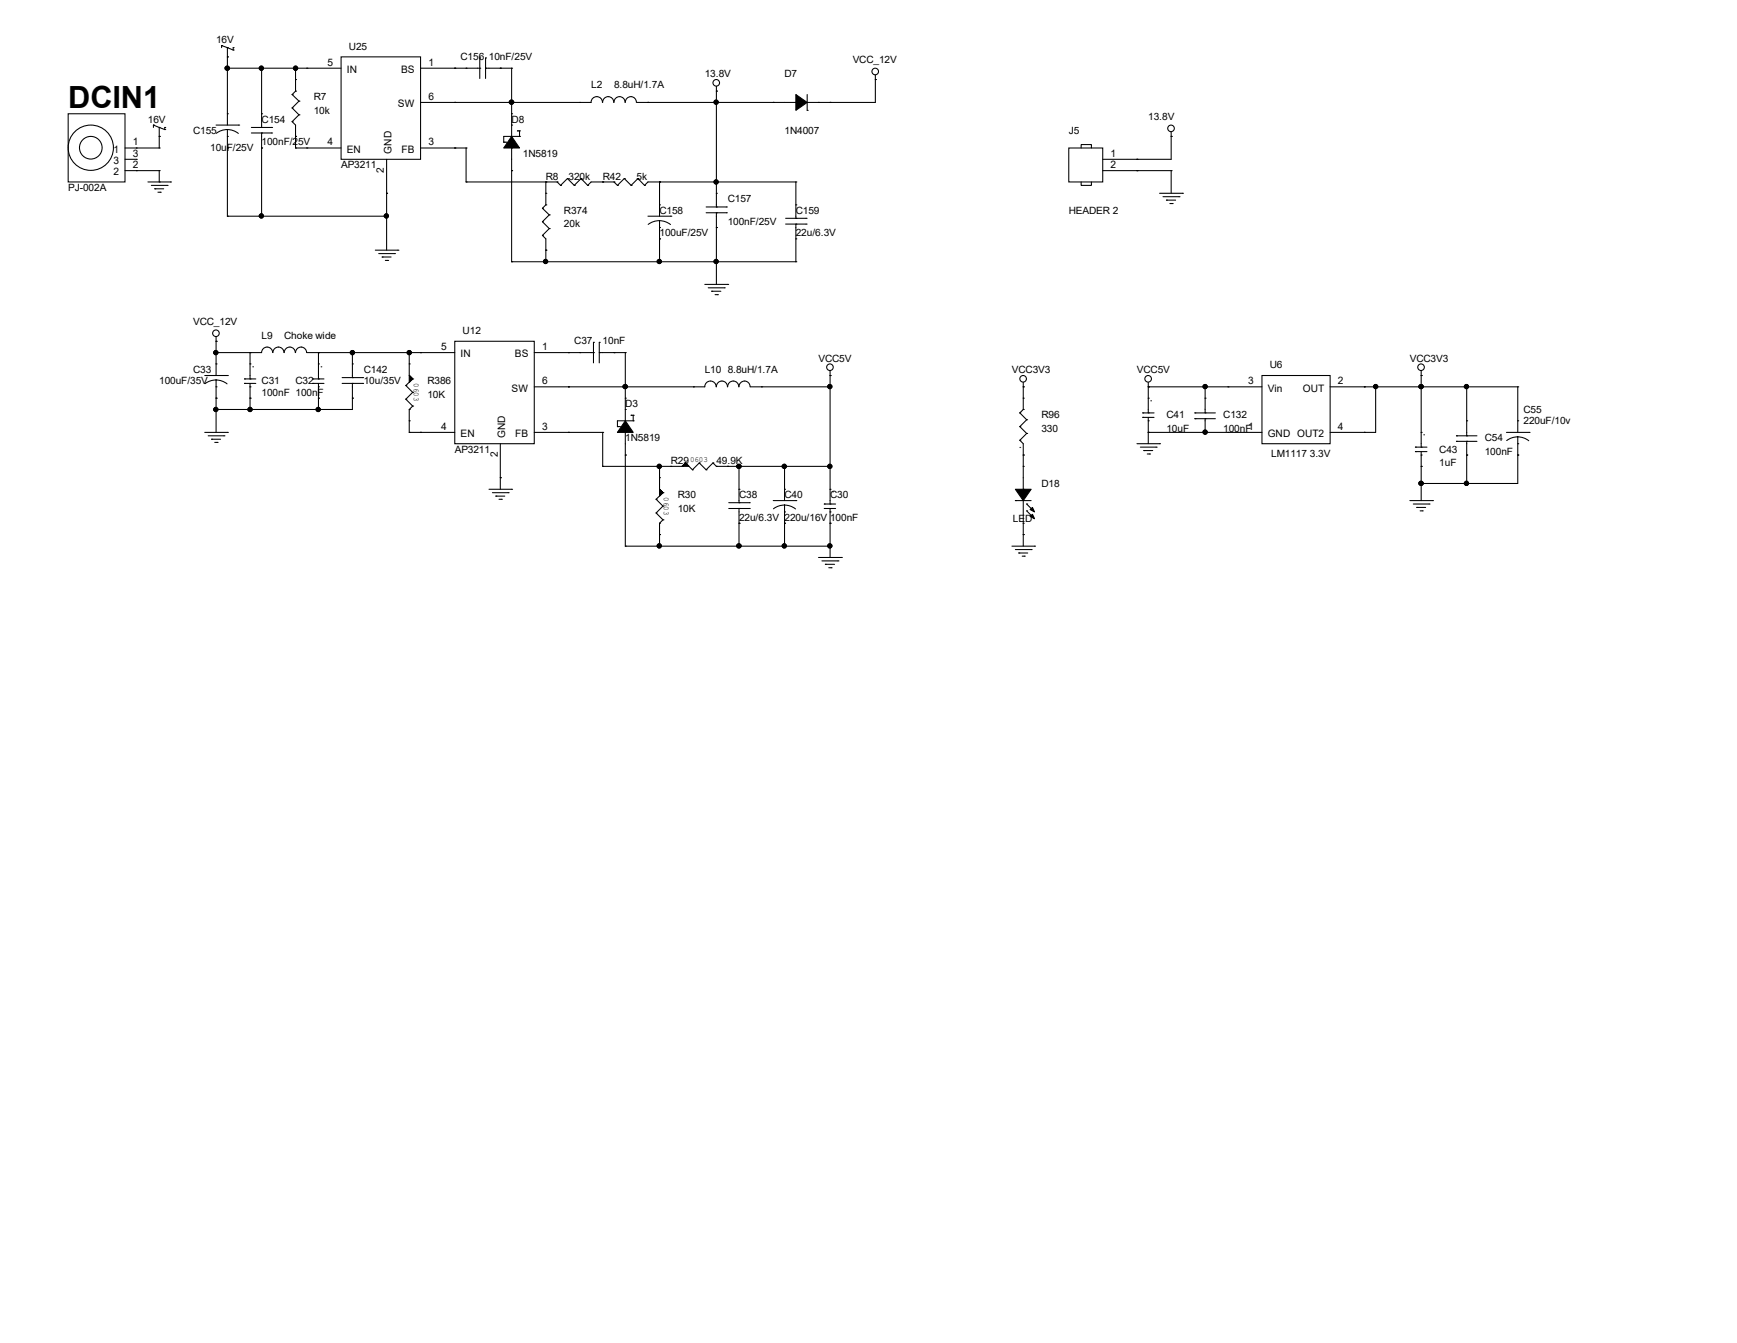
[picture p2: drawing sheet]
<svg xmlns="http://www.w3.org/2000/svg" width="279mm" height="216mm" viewBox="0 0 279 216" stroke-linecap="round" stroke-linejoin="round" font-family="sans-serif">
<g fill="none" stroke="#000" stroke-width=".17">
<path d="M11 18.3h9.1v11h-9.1zM35.6 7.3h.1M35.6 7.3v.4M35.6 7.3l1 .4M36.6 11h.1M36.6 9.1h.1M36.6 7.7h.1M36.6 18.3h.1M36.6 11h18.3M36.6 7.7v12.4M36.6 7.7l.9 .3M37.5 8h.1"/>
<path d="M37.5 7.7h.1M37.5 7.7v.3M42.1 11h.1M42.1 18.3h.1M42.1 11v9.5M47 19.6h.1M47 17.4h.1M47 15.2h.1M47 19.6l.5 .5v3.7M47 17.4l1.1 1.1M47 15.2l1.1 1.1M47.5 11h.1"/>
<path d="M47.5 14.6h.1M47.5 12.8h.1M47.5 11v3.6M47.5 14.6l-.5 .6M48.1 18.5h.1M48.1 16.3h.1M48.1 18.5l-1.1 1.1M48.1 16.3l-1.1 1.1M49.4 11h.1M54.9 9.1h12.7v16.5h-12.7zM67.6 11h9.6M73.2 16.5h.1"/>
<path d="M73.2 11h.1M75 11h.1M77.2 11h.1M77.2 9.3h.1M77.2 9.3v3.3M78.1 9.3h.1M78.1 11h.1M78.1 11h4.2M78.1 9.3v3.3M80.5 11h.1M82.3 16.5h.1M82.3 11h.1"/>
<path d="M82.3 18.3h.1M82.3 11v10.9M93.3 16.5h.1M96.9 16.5a.91 .91 0 0 0-.9-1 .91 .91 0 0 0-.9 1h-27.5M98.7 16.5a.89 .89 0 0 0-.9-1 .89 .89 0 0 0-.9 1M100.5 16.5a.89 .89 0 0 0-.8-1 .89 .89 0 0 0-.9 1M102.4 16.5a.89 .89 0 0 0-.9-1 .89 .89 0 0 0-.9 1M102.4 16.5h25.6M104.2 16.5h.1M115.2 16.5h.1M115.2 14.6h.1M115.2 13.9v19.4"/>
<path d="M124.4 16.5h.1M128 16.5h.1M129.8 17.7h.1M129.8 15.2v2.5M131.7 16.5h.1M133.5 16.5h.1M140.8 12.8h.1M140.8 12.1v4.4h-11M20.1 23.8h5.5M20.1 27.4h5.5M20.1 25.6h1.8M21.9 27.4h.1"/>
<path d="M21.9 25.6h.1M21.9 23.8h.1M23.8 29.3h3.6M24.3 29.8h2.6M24.7 20.1h.1M24.7 20.1v.4M24.7 20.1l.9 .4M24.9 30.4h.1M24.9 30.4h1.4M25.4 30.9h.4M25.6 27.4h.1M25.6 29.3h.1"/>
<path d="M25.6 23.8h.1M25.6 21.9h.1M25.6 20.5h.1M25.6 20.5v3.3M25.6 27.4v1.9M25.6 20.5l.9 .3M25.8 30.9h.1M26.5 20.8h.1M26.5 20.5h.1M26.5 20.5v.3M26.9 29.8h.1M27.4 29.3h.1"/>
<path d="M34.8 20.1h3.6M36.6 34.8h.1M36.6 23.8h.1M36.6 21.9h.1M36.6 20.8l1.1 .3 .6 .3M36.6 20.8l-.8 .1-1 .5M36.6 34.8h25.6M36.6 20.8v14M38.4 20.1h.1M40.4 21.4h3.3M40.4 20.5h3.3M42.1 23.8h.1"/>
<path d="M42.1 34.8h.1M42.1 20.5h.1M42.1 21.4h.1M42.1 21.4v13.4M43.7 21.4h.1M43.7 20.5h.1M47.5 21.9h.1M47.5 23.8h.1M47.5 23.8h7.4M49.4 23.8h.1M62.2 34.8h.1M62.2 31.1h.1"/>
<path d="M62.2 25.6v14.6M67.6 23.8h7.4M73.2 23.8h.1M75 29.3h.1M75 23.8h.1M75 29.3h14.6M75 23.8v5.5M81 22.9h.1M81 22.9h.4M81.4 22.9h.1M82.3 27.4h.1M82.3 23.8h.1"/>
<path d="M82.3 20.1h.1M82.3 23.8v18.3M83.2 21h.1M83.2 21h.4M83.6 21.9h.1M83.6 21h.1M83.6 21.9h-2.6v1M83.6 21v.9M87.2 37.8h.1M87.2 35.6h.1M87.2 33.5h.1M87.2 37.8l.6 .6v3.7"/>
<path d="M87.2 35.6l1.1 1.1M87.2 33.5l1.1 1M87.8 29.3h.1M87.8 32.9h.1M87.8 31.1h.1M87.8 29.3v3.6M87.8 32.9l-.6 .6M88.3 36.7h.1M88.3 34.5h.1M88.3 36.7l-1.1 1.1M88.3 34.5l-1.1 1.1M89.6 29.3h.1"/>
<path d="M89.6 29.3l.6 .5M90.2 29.8h.1M91.3 28.7h.1M91.3 28.7l1.1 1.1M91.3 28.7l-1.1 1.1M92.4 29.8h.1M93.5 28.7h.1M93.5 28.7l1 1.1M93.5 28.7l-1.1 1.1M94.5 29.8h.1M96.9 29.3h.1M98.8 29.3h.1"/>
<path d="M98.8 29.3h-3.7l-.6 .5M98.8 29.3l.5 .5M99.3 29.8h.1M100.4 28.7h.1M100.4 28.7l1.1 1.1M100.4 28.7l-1.1 1.1M101.5 29.8h.1M102.6 28.7h.1M102.6 28.7l1.1 1.1M102.6 28.7l-1.1 1.1M103.7 29.8h.1M104.2 34.8h3.7"/>
<path d="M106.1 29.3h.1M106.1 38.4h.1M106.1 36.6h.1M106.1 35.5l1.1 .2 .7 .4M106.1 35.5l-.8 .1-1 .5M106.1 32.9h.1M106.1 29.3v5.5M106.1 35.5v6.6M107.9 34.8h.1M113.6 34.2h3.2M113.6 33.3h3.2M115.2 36.6h.1"/>
<path d="M115.2 29.3h.1M115.2 33.3h.1M115.2 34.2h.1M115.2 31.1h.1M115.2 34.2v11.5M116.8 34.2h.1M116.8 33.3h.1M126.4 36h3.3M126.4 35.1h3.3M128 29.3h.1M128 35.1h.1M128 36h.1"/>
<path d="M128 32.9h.1M128 38.4h.1M128 29.3h-23.8l-.5 .5M128 29.3v5.8M128 36v6.1M129.7 36h.1M129.7 35.1h.1M171.9 23.8h5.5v5.5h-5.5zM173.9 23.8v-.6h1.7v.6M173.9 29.3v.5h1.7v-.5M177.4 27.4h11M182.9 27.4h.1"/>
<path d="M182.9 25.6h.1M186.5 31.1h3.7M187.1 31.6h2.6M187.6 32.2h.1M187.6 32.2h1.5M188.2 32.7h.4M188.4 21.9h.1M188.4 27.4h.1M188.4 21.2v4.4h-11M188.4 27.4v3.7M188.6 32.7h.1M189.7 31.6h.1"/>
<path d="M190.2 31.1h.1M34.8 56.7h.1M34.8 54.9h.1M34.8 56.7h7.3a.89 .89 0 0 1 .9-.9 .89 .89 0 0 1 .9 .9M34.8 58.5h.1M34.8 54.1v6.3M40.2 56.7h.1M40.2 58.5h.1M40.2 56.7v4.2M43.9 56.7a.89 .89 0 0 1 .9-.9 .89 .89 0 0 1 .9 .9M45.7 56.7a.89 .89 0 0 1 .9-.9 .89 .89 0 0 1 .9 .9M47.5 56.7a.89 .89 0 0 1 .9-.9 .89 .89 0 0 1 .9 .9"/>
<path d="M49.4 56.7h23.8M51.2 56.7h.1M51.2 58.5h.1M51.2 56.7v4.2M56.7 56.7h.1M56.7 58.5h.1M56.7 56.7v4M60.4 40.2h3.6M60.9 40.8h2.6M61.5 41.3h.1M61.5 41.3h1.4M62 41.9h.4"/>
<path d="M62.4 41.9h.1M63.5 40.8h.1M64 40.2h.1M65.8 56.7h.1M65.8 58.5h.1M65.8 56.7v3.7l.6 .5M67.6 56.7h.1M73.2 54.9h12.7v16.4h-12.7zM82.3 42.1h.1M82.3 42.1h45.7M85.9 56.7h9.6M87.8 42.1h.1"/>
<path d="M87.8 40.2h.1M91.4 56.7h.1M93.3 56.7h.1M95.5 56.7h.1M95.5 55h.1M95.5 55v3.3M96.4 55h.1M96.4 56.7h.1M96.4 56.7h4.2M96.4 55v3.3M98.8 56.7h.1M100.6 56.7h.1"/>
<path d="M100.6 56.7v10.9M106.1 42.1h.1M113.4 45.7h3.7M113.9 46.3h2.6M114.5 46.8h.1M114.5 46.8h1.5M115 47.4h.4M115.2 42.1h.1M115.4 47.4h.1M116.5 46.3h.1M117.1 45.7h.1M128 42.1h.1"/>
<path d="M133.5 59.6v21.4M228.6 59.6v12.3M32.9 69.5h3.7M32.9 60.4h3.7M33.5 70.1h2.5M34 70.6h.1M34 70.6h1.5M34.5 71.1h.4M34.8 64h.1M34.8 65.8h.1M34.8 62.2h.1M34.8 61.1l.7 .1 1 .5"/>
<path d="M34.8 61.1l-.8 .1-1 .5M34.8 61.1v8.4M34.9 71.1h.1M36 70.1h.1M36.6 69.5h.1M36.6 60.4h.1M39.3 60.9h.1M39.3 61.6h.1M39.3 61.6h1.8M39.3 60.9h1.8M40.2 64h.1M40.2 65.8h.1"/>
<path d="M40.2 62.2h.1M40.2 60.9h.1M40.2 61.6v4.2M50.3 60.9h.1M50.3 61.6h.1M50.3 61.6h1.8M50.3 60.9h1.8M51.2 65.8h.1M51.2 64h.1M51.2 62.2h.1M51.2 60.9h.1M51.2 61.6v4.2"/>
<path d="M55 61.6h3.3M55 60.7h3.3M56.7 64h.1M56.7 60.7h.1M56.7 61.6h.1M56.7 61.6v4.2h-21.9M58.3 61.6h.1M58.3 60.7h.1M65.3 62h.1M65.3 64.2h.1M65.3 62l1.1 1.1M65.3 64.2l1.1 1.1"/>
<path d="M65.8 69.5h.1M65.8 65.8h.1M65.8 67.6h.1M65.8 69.5h7.4M65.8 65.8v3.7M66.4 63.1h.1M66.4 65.3h.1M66.4 60.9h.1M66.4 60.9l-1.1 1.1M66.4 63.1l-1.1 1.1M66.4 65.3l-.6 .5M67.6 69.5h.1"/>
<path d="M78.7 78.7h3.6M79.2 79.2h2.5M79.8 79.8h.1M79.8 79.8h1.4M80.5 76.8h.1M80.5 71.3v7.4M81.7 79.2h.1M82.3 78.7h.1M85.9 69.5h11M91.4 62.2h.1M91.4 69.5h.1M96.9 69.5h.1"/>
<path d="M96.9 75h.1M96.9 69.5v5.5M99.3 68.6h.1M99.3 68.6h.4M99.7 68.6h.1M100.6 62.2h.1M100.6 73.2h.1M100.6 69.5h.1M100.6 65.8h.1M100.6 64h.1M100.6 69.5v18.3M101.5 66.8h.1"/>
<path d="M101.5 66.8h.4M101.9 67.6h.1M101.9 66.8h.1M101.9 67.6h-2.6v1M101.9 66.8v.8M106.1 75h.1M106.1 76.8h.1M106.1 75v3.7l.5 .5M106.6 79.2h.1M106.6 79.2l-1.1 1.1M107.9 75h.1M110.3 74.4h.1"/>
<path d="M110.3 74.4l-.6 .6h-12.8M110.3 74.4l1.1 1.1M111.4 75.5h.1M111.5 62.2h.1M112.5 74.4h.1M112.5 74.4l-1.1 1.1M112.5 74.4l1.1 1.1M113.6 75.5h.1M114.7 74.4h.1M114.7 74.4l-1.1 1.1M114.7 74.4l.5 .6M115.2 62.2a.91 .91 0 0 0-.9-.9 .91 .91 0 0 0-.9 .9h-27.5"/>
<path d="M115.2 75h.1M115.2 75h18.3M117 62.2a.89 .89 0 0 0-.9-.9 .89 .89 0 0 0-.9 .9M117.1 75h.1M118.8 62.2a.89 .89 0 0 0-.9-.9 .89 .89 0 0 0-.8 .9M118.9 75h.1M118.9 78.7h.1M118.9 75v5.8M120.6 62.2a.89 .89 0 0 0-.8-.9 .89 .89 0 0 0-.9 .9M120.7 62.2h12.8M122.5 62.2h.1M126.2 75h.1"/>
<path d="M126.2 78.7h.1M126.2 75v5.5M133.5 62.2h.1M133.5 60.4h.1M133.5 75h.1M133.5 78.7h.1M164 70.8h.1M164 68.6h.1M164 66.4h.1M164 70.8l.6 .5v7.4M164 68.6l1.1 1.1M164 66.4l1.1 1.1"/>
<path d="M164.6 62.2h.1M164.6 73.2h.1M164.6 78.7h.1M164.6 75h.1M164.6 65.8h.1M164.6 64h.1M164.6 61.5v4.3M164.6 65.8l-.6 .6M165.1 69.7h.1M165.1 67.5h.1M165.1 69.7l-1.1 1.1M165.1 67.5l-1.1 1.1"/>
<path d="M182.9 71.3h3.6M183.4 71.9h2.6M183.8 66.4h.1M183.8 67.1h.1M183.8 66.4h1.8M183.8 67.1h1.8M184 72.4h.1M184 72.4h1.4M184.5 73h.4M184.7 69.5h.1M184.7 62.2h.1M184.7 67.6h.1"/>
<path d="M184.7 66.4h.1M184.7 64h.1M184.7 62.2h18.3M184.7 69.5h18.3M184.7 61.5v4.9M184.7 67.1v4.2M184.9 73h.1M186 71.9h.1M186.5 71.3h.1M192.2 66.4h.1M192.2 67.3h.1M192.2 66.4h3.3"/>
<path d="M192.2 67.3h3.3M193.8 69.5h.1M193.8 62.2h.1M193.8 67.3h.1M193.8 66.4h.1M193.8 64h.1M193.8 62.2v4.2M193.8 67.3v2.2M197.5 62.2h.1M197.5 69.5h.1M203 60.4h11v10.9h-11zM214 62.2h30.1"/>
<path d="M219.5 69.5h.1M219.5 62.2h.1M221.3 62.2h.1M221.3 62.2v7.3h-7.3M227.7 71.9h.1M227.7 72.6h.1M227.7 71.9h1.8M227.7 72.6h1.8M228.6 77.7h.1M228.6 62.2h.1M228.6 75h.1M228.6 60.4h.1"/>
<path d="M228.6 73.2h.1M228.6 71.9h.1M228.6 69.5h.1M228.6 72.6v7.9M234.3 70.1h.1M234.3 71h.1M234.3 70.1h3.3M234.3 71h3.3M235.9 73.2h.1M235.9 62.2h.1M235.9 77.7h.1M235.9 71h.1"/>
<path d="M235.9 70.1h.1M235.9 67.6h.1M235.9 62.2v7.9M235.9 71v6.7M242.3 69.5h3.7M244.1 62.2h.1M244.1 73.2h.1M244.1 71.3h.1M244.1 70.2l.8 .1 1 .6M244.1 70.2l-.7 .1-1 .5M244.1 67.6h.1M244.1 70.2v7.5h-15.5"/>
<path d="M244.1 62.2v7.3M246 69.5h.1M80.3 80.3h.3M80.6 80.3h.1M100.6 87.8h.1M100.6 87.8h32.9M105.5 80.3h.1M105.5 82.5h.1M105.5 80.3l1.1 1.1M105.5 82.5l1.1 1.1M106.1 87.8h.1M106.1 85.9h.1"/>
<path d="M106.1 84.1h.1M106.1 84.1v3.7M106.6 81.4h.1M106.6 83.6h.1M106.6 81.4l-1.1 1.1M106.6 83.6l-.5 .5M117.2 81.7h3.3M117.2 80.8h3.3M118.9 84.1h.1M118.9 87.8h.1M118.9 80.8h.1M118.9 81.7h.1"/>
<path d="M118.9 81.7v6.1M120.5 81.7h.1M120.5 80.8h.1M124.4 80.5h3.6M126.2 84.1h.1M126.2 87.8h.1M126.2 82.3h.1M126.2 81.2l.8 .1 1 .5M126.2 81.2l-.8 .1-1 .5M126.2 81.2v6.6M128 80.5h.1M131.7 89.6h3.6"/>
<path d="M132.2 90.2h2.6M132.6 81h.1M132.6 81.7h.1M132.6 81h1.8M132.6 81.7h1.8M132.8 90.7h.1M132.8 90.7h1.4M133.3 91.3h.4M133.5 87.8h.1M133.5 84.1h.1M133.5 82.3h.1M133.5 81h.1"/>
<path d="M133.5 81.7v7.9M133.7 91.3h.1M134.8 90.2h.1M135.3 89.6h.1M162.8 87.8h3.6M163.3 80.5h.1M163.3 88.3h2.6M163.3 80.5h2.6M163.9 88.9h.1M163.9 88.9h1.4M164.4 89.4h.4M164.6 85.9h.1"/>
<path d="M164.6 84.1h.1M164.6 80.5v7.3M164.8 89.4h.1M165.1 81h.1M165.1 82.1h.1M165.1 81l1.1 1.1M165.1 82.1l1.1 1.1M165.9 88.3h.1M166.4 87.8h.1M226.8 80.5h3.6M227.3 81h2.6M227.9 81.6h.1"/>
<path d="M227.9 81.6h1.4M228.4 82.1h.4M228.8 82.1h.1M229.9 81h.1M230.4 80.5h.1"/>
<circle cx="115.2" cy="13.3" r=".53"/>
<circle cx="140.8" cy="11.5" r=".53"/>
<circle cx="14.6" cy="23.7" r="3.6"/>
<circle cx="14.6" cy="23.7" r="1.82"/>
<circle cx="188.4" cy="20.6" r=".53"/>
<circle cx="34.7" cy="53.6" r=".53"/>
<circle cx="133.5" cy="59" r=".53"/>
<circle cx="228.6" cy="59" r=".53"/>
<circle cx="164.6" cy="60.9" r=".53"/>
<circle cx="184.7" cy="60.9" r=".53"/>
</g>
<g fill="#000" stroke="#000" stroke-width=".17">
<path d="M128 15.2l1.8 1.3-1.8 1.2z" fill-rule="evenodd"/>
<path d="M82.3 21.9l1.3 1.9h-2.6z" fill-rule="evenodd"/>
<path d="M65.8 60.4l.6 .5-.6 .6v-1.1l.6 .5z" fill-rule="evenodd"/>
<path d="M100.6 67.6l1.3 1.9h-2.6z" fill-rule="evenodd"/>
<path d="M106.1 78.7l.5 .5-.5 .6v-1.1l.5 .5z" fill-rule="evenodd"/>
<path d="M109.7 75l.6-.6 .5 .6h-1.1l.6-.6z" fill-rule="evenodd"/>
<path d="M163.3 78.7h2.6l-1.3 1.8z" fill-rule="evenodd"/>
<path d="M165.7 83l.4-.3 .3 .7z" fill-rule="evenodd"/>
<path d="M165.7 81.9l.4-.3 .3 .7z" fill-rule="evenodd"/>
<circle cx="36.6" cy="11" r=".35"/>
<circle cx="42" cy="11" r=".34"/>
<circle cx="47.5" cy="11" r=".34"/>
<circle cx="82.3" cy="16.4" r=".35"/>
<circle cx="115.2" cy="16.4" r=".34"/>
<circle cx="42" cy="34.7" r=".34"/>
<circle cx="62.1" cy="34.7" r=".34"/>
<circle cx="115.2" cy="29.3" r=".34"/>
<circle cx="34.7" cy="56.7" r=".34"/>
<circle cx="56.7" cy="56.7" r=".34"/>
<circle cx="65.8" cy="56.7" r=".34"/>
<circle cx="87.8" cy="42" r=".34"/>
<circle cx="106" cy="42" r=".34"/>
<circle cx="115.2" cy="42" r=".34"/>
<circle cx="34.7" cy="65.8" r=".34"/>
<circle cx="40.2" cy="65.8" r=".34"/>
<circle cx="51.2" cy="65.8" r=".34"/>
<circle cx="100.6" cy="62.1" r=".35"/>
<circle cx="106" cy="75" r=".34"/>
<circle cx="118.9" cy="75" r=".35"/>
<circle cx="126.2" cy="75" r=".34"/>
<circle cx="133.5" cy="62.1" r=".34"/>
<circle cx="133.5" cy="75" r=".34"/>
<circle cx="193.8" cy="62.1" r=".34"/>
<circle cx="193.8" cy="69.5" r=".34"/>
<circle cx="221.3" cy="62.1" r=".34"/>
<circle cx="228.6" cy="77.7" r=".35"/>
<circle cx="228.6" cy="62.1" r=".35"/>
<circle cx="235.9" cy="62.1" r=".34"/>
<circle cx="235.9" cy="77.7" r=".34"/>
<circle cx="106" cy="87.8" r=".34"/>
<circle cx="118.9" cy="87.8" r=".35"/>
<circle cx="126.2" cy="87.8" r=".34"/>
<circle cx="133.5" cy="87.8" r=".34"/>
</g>
<text font-size="4.9" x="11" y="17.4">DCIN1</text>
<g font-size="1.7">
<text x="52.7" y="10.5">5</text>
<text x="55.8" y="11.7">IN</text>
<text x="64.5" y="11.7">BS</text>
<text x="68.9" y="10.5">1</text>
<text x="64" y="17.2">SW</text>
<text x="68.9" y="16">6</text>
<text x="21.4" y="23.4">1</text>
<text x="52.7" y="23.4">4</text>
<text x="68.9" y="23.4">3</text>
<text x="18.2" y="28.2">2</text>
<text x="18.2" y="26.4">3</text>
<text x="18.2" y="24.6">1</text>
<text x="21.4" y="27">2</text>
<text x="21.4" y="25.2">3</text>
<text x="55.8" y="24.6">EN</text>
<text x="61.8" y="27.8" transform="rotate(-90 61.8 27.8)">2</text>
<text x="63" y="24.7" transform="rotate(-90 63 24.7)">GND</text>
<text x="64.6" y="24.6">FB</text>
<text x="178.6" y="25.2">1</text>
<text x="178.6" y="27">2</text>
<text x="70.9" y="56.3">5</text>
<text x="74.1" y="57.4">IN</text>
<text x="82.8" y="57.4">BS</text>
<text x="87.2" y="56.3">1</text>
<text x="82.3" y="63">SW</text>
<text x="87.2" y="61.8">6</text>
<text x="200.8" y="61.8">3</text>
<text x="203.9" y="63">Vin</text>
<text x="209.6" y="63">OUT</text>
<text x="215.2" y="61.8">2</text>
<text x="70.9" y="69.1">4</text>
<text x="74.1" y="70.3">EN</text>
<text x="81.2" y="70.4" transform="rotate(-90 81.2 70.4)">GND</text>
<text x="82.9" y="70.3">FB</text>
<text x="87.2" y="69.1">3</text>
<text x="203.9" y="70.3">GND OUT2</text>
<text x="215.2" y="69.1">4</text>
<text x="80.1" y="73.5" transform="rotate(-90 80.1 73.5)">2</text>
</g>
<g font-size="1.6">
<text x="34.8" y="6.9">16V</text>
<text x="56.1" y="8">U25</text>
<text x="74.1" y="9.7">C156 10nF/25V</text>
<text x="137.2" y="10.2">VCC_12V</text>
<text x="50.5" y="16.1">R7</text>
<text x="95.1" y="14.2">L2</text>
<text x="98.8" y="14.2">8.8uH/1.7A</text>
<text x="113.4" y="12.4">13.8V</text>
<text x="126.2" y="12.4">D7</text>
<text x="23.8" y="19.7">16V</text>
<text x="31.1" y="21.5">C155</text>
<text x="42.1" y="19.7">C154</text>
<text x="42.1" y="23.4">100nF/25V</text>
<text x="50.5" y="18.2">10k</text>
<text x="82.3" y="19.7">D8</text>
<text x="126.2" y="21.5">1N4007</text>
<text x="171.9" y="21.5">J5</text>
<text x="184.7" y="19.3">13.8V</text>
<text x="33.8" y="24.3">10uF/25V</text>
<text x="54.9" y="27.1">AP3211</text>
<text x="84.1" y="25.2">1N5819</text>
<text x="87.8" y="28.9">R8</text>
<text x="91.4" y="28.9">320k</text>
<text x="96.9" y="28.9">R42</text>
<text x="102.4" y="28.9">5k</text>
<text x="11" y="30.7">PJ-002A</text>
<text x="90.7" y="34.4">R374</text>
<text x="106.1" y="34.4">C158</text>
<text x="117" y="32.5">C157</text>
<text x="128" y="34.4">C159</text>
<text x="171.9" y="34.4">HEADER 2</text>
<text x="90.7" y="36.5">20k</text>
<text x="106.1" y="38">100uF/25V</text>
<text x="117" y="36.2">100nF/25V</text>
<text x="128" y="38">22u/6.3V</text>
<text x="31.1" y="52.3">VCC_12V</text>
<text x="74.4" y="53.8">U12</text>
<text x="31.1" y="59.9">C33</text>
<text x="40.7" y="58.5" transform="rotate(90 40.7 58.5)">.</text>
<text x="42.1" y="54.5">L9</text>
<text x="45.7" y="54.5">Choke wide</text>
<text x="51.6" y="58.5" transform="rotate(90 51.6 58.5)">.</text>
<text x="58.5" y="59.9">C142</text>
<text x="92.4" y="55.4">C37</text>
<text x="96.9" y="55.4">10nF</text>
<text x="113.4" y="59.9">L10 8.8uH/1.7A</text>
<text x="131.7" y="58.1">VCC5V</text>
<text x="162.8" y="59.9">VCC3V3</text>
<text x="182.9" y="59.9">VCC5V</text>
<text x="204.3" y="59.2">U6</text>
<text x="226.8" y="58.1">VCC3V3</text>
<text x="25.6" y="61.8">100uF/35V</text>
<text x="42.1" y="61.8">C31</text>
<text x="42.1" y="63.6">100nF 100nF</text>
<text x="47.5" y="61.8">C32</text>
<text x="58.5" y="61.8">10u/35V</text>
<text x="68.7" y="61.8">R386</text>
<text x="68.7" y="64">10K</text>
<text x="100.6" y="65.4">D3</text>
<text x="185.1" y="64" transform="rotate(90 185.1 64)">.</text>
<text x="100.6" y="71">1N5819</text>
<text x="164.6" y="71.8" transform="rotate(-180 164.6 71.8)">.</text>
<text x="167.5" y="67.3">R96</text>
<text x="167.5" y="69.5">330</text>
<text x="187.6" y="67.3">C41</text>
<text x="187.6" y="69.5">10uF</text>
<text x="196.8" y="67.3">C132</text>
<text x="196.8" y="69.5">100nF1</text>
<text x="229" y="69.5" transform="rotate(90 229 69.5)">.</text>
<text x="238.8" y="71">C54</text>
<text x="245.1" y="66.4">C55</text>
<text x="245.1" y="68.2">220uF/10v</text>
<text x="73.2" y="72.8">AP3211</text>
<text x="107.9" y="74.6">R29</text>
<text x="115.2" y="74.6">49.9K</text>
<text x="204.5" y="73.5">LM1117 3.3V</text>
<text x="231.5" y="72.8">C43</text>
<text x="231.5" y="75">1uF</text>
<text x="238.8" y="73.1">100nF</text>
<text x="109" y="80.1">R30</text>
<text x="109" y="82.3">10K</text>
<text x="118.9" y="80.1">C38</text>
<text x="118.9" y="83.7">22u/6.3V 220u/16V 100nF</text>
<text x="126.2" y="80.1">C40</text>
<text x="133.5" y="80.1">C30</text>
<text x="133.9" y="78.7" transform="rotate(90 133.9 78.7)">.</text>
<text x="162.9" y="83.9">LED</text>
<text x="167.5" y="78.2">D18</text>
</g>
<g font-size="1.3">
<text x="66.5" y="61.6" transform="rotate(90 66.5 61.6)">0603</text>
<text x="111" y="74.2">0603</text>
<text x="106.8" y="79.9" transform="rotate(90 106.8 79.9)">0603</text>
</g>
</svg>
